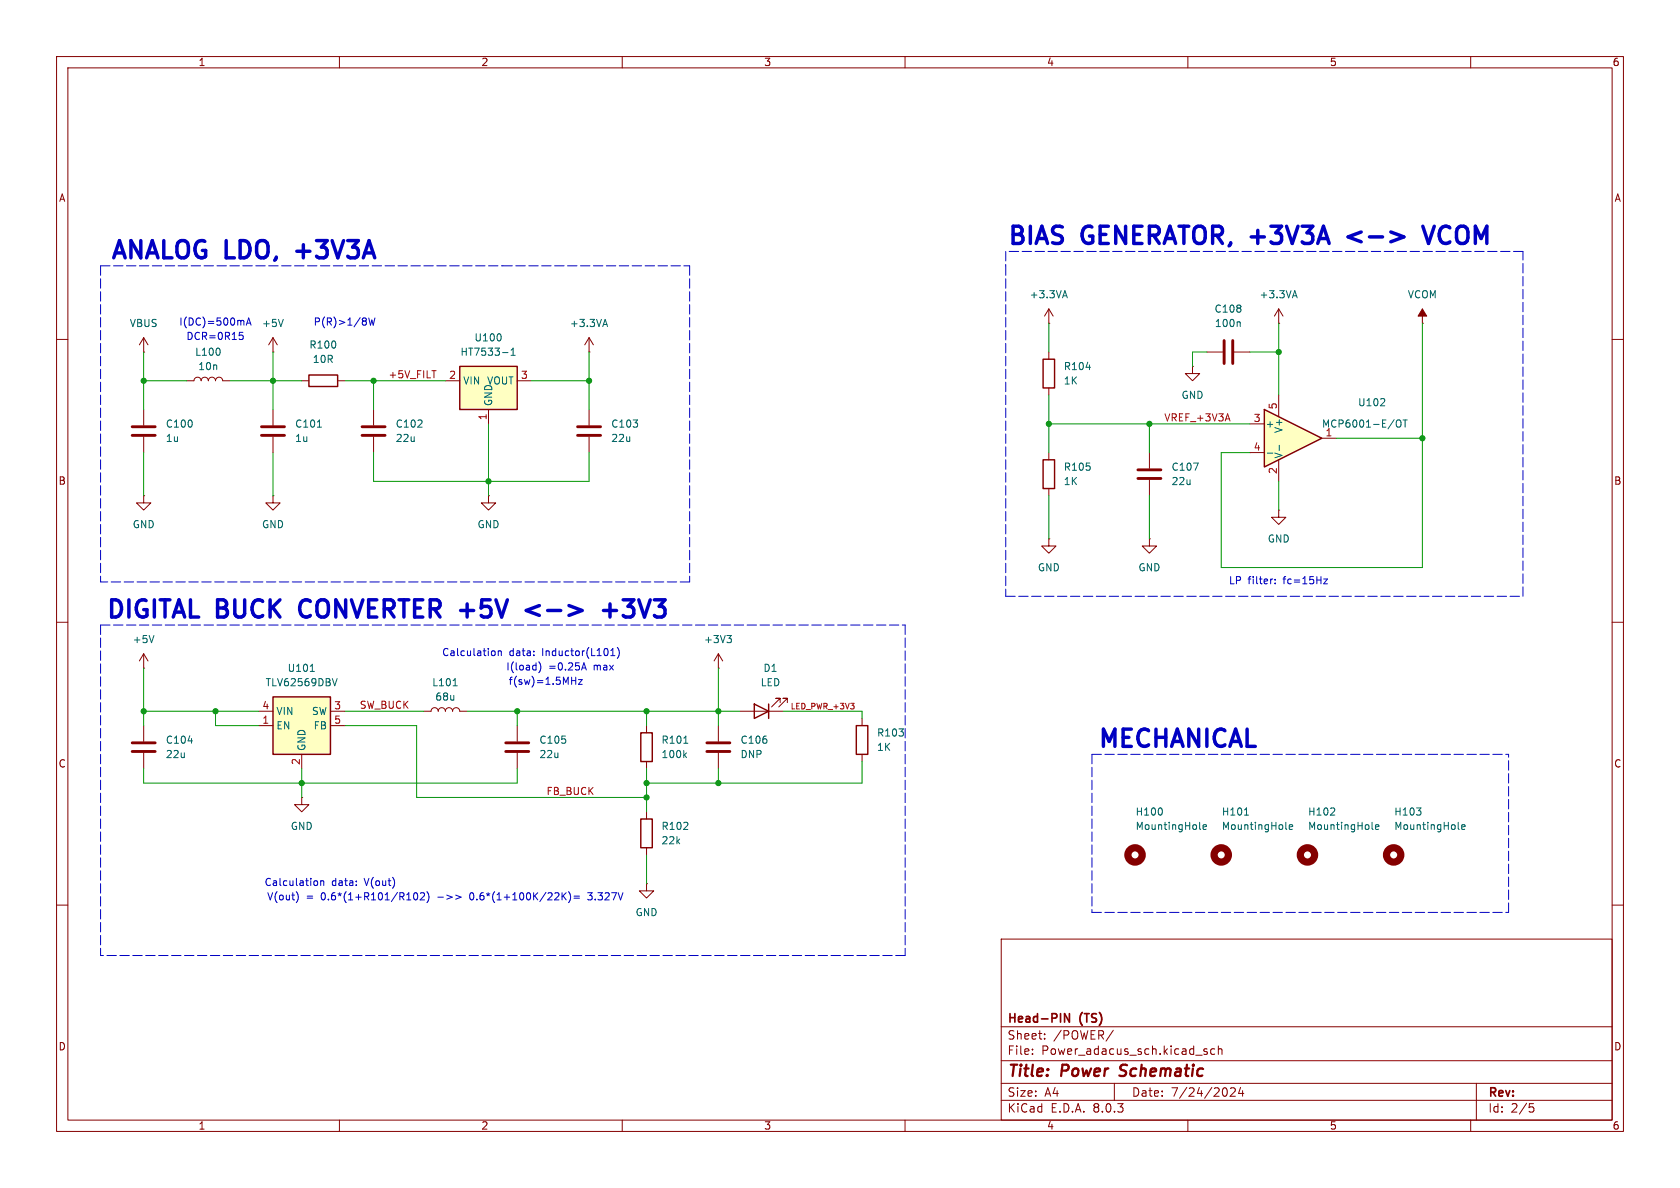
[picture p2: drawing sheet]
<svg xmlns="http://www.w3.org/2000/svg" width="297mm" height="210mm" viewBox="0 0 297 210" stroke-linecap="round" stroke-linejoin="round" font-family="sans-serif">
<g fill="none" stroke="#840000" stroke-width=".18">
<path d="M10 10h277v190h-277zM12 12h273v186h-273zM60 10v2M110 10v2M160 10v2M210 10v2M260 10v2M10 60h2M285 60h2M10 110h2M285 110h2M10 160h2"/>
<path d="M285 160h2M177 166h108v32h-108zM60 198v2M110 198v2M160 198v2M177 194.5h108M177 191.5h108M177 187.5h108M177 181.5h108M182.5 186.3v.1M182.5 185.5v.1M184.7 183.6v.1"/>
<path d="M184.7 182.8v.1M196.8 182.1l-1.3 2M197 191.5v3M210 198v2M213.4 185.5l-.4-.1-.2 .2 .1 .2 .5 .2v.3h-.6M214.7 185.5l-.4-.1-.3 .3v.4l.2 .2h.5M215.4 185.5l.2-.1 .4 .1v.9M215.4 184.9v1.5M217.5 192.4l.6-.1 .2 .1 .1 .3-.9 1.1h.9M219.3 192.2l-.3 1.1h.9M219.7 192.8v1M260 198v2"/>
<path d="M261 191.5v6.5M270.4 195.1h.7M270.5 195.7h.4l.3 .3-.2 .5-.5 .1"/>
</g>
<path d="M197.9 190.1l.3 .1M198.2 188.4l-.1 .4v.2" fill="none" stroke="#840000" stroke-width=".4"/>
<path d="M189.1 179.2v1.5l-.9-1.5v1.5" fill="none" stroke="#840000" stroke-width=".3"/>
<path d="M223.5 72.4l10.2 5.1-10.2 5.1z" fill="#ffffc2"/>
<path d="M54.6 66.3h5.1v2h-5.1zM223.5 72.4l10.2 5.1-10.2 5.1zM184.4 81.3h2v5.1h-2zM113.3 129.5h2v5.1h-2zM133.3 124.5l2.6 1.2-2.6 1.3zM135.9 124.5v2.5M151.4 128.3h2v5.1h-2zM113.3 144.8h2v5.1h-2z" fill="none" stroke="#840000" stroke-width=".25"/>
<g fill="none" stroke="#840000" stroke-width=".18">
<path d="M48.3 59.7l-.8 1.3M48.3 59.7v2.5M48.3 59.7l.7 1.3M104.1 59.7v2.5M104.1 59.7l-.7 1.3M104.1 59.7l.8 1.3M226.1 57.2h.1M226.1 54.6v2.6M226.1 54.6l-.8 1.3M226.1 54.6l.7 1.3M251.5 57.2h.1M251.5 54.6v2.6"/>
<path d="M48.3 62.2h.1M53.3 67.3h1.3M59.7 67.3h1.3M104.1 62.2h.1M104.1 72.4v2.8M104.1 77.2v2.8M210.8 64.8v1.2h1.3l-1.3 1.3-1.3-1.3h1.3M210.8 64.8h.1M213.4 62.2h2.8M218.2 62.2h2.8M221 74.9h2.5M226.1 69.9v3.8"/>
<path d="M233.7 77.5h2.5M48.3 87.6v1.3h1.2l-1.2 1.3-1.3-1.3h1.3M48.3 87.6h.1M86.4 87.6v1.3h1.2l-1.2 1.3-1.3-1.3h1.3M86.4 87.6h.1M185.4 95.3v1.2h1.3l-1.3 1.3-1.3-1.3h1.3M185.4 95.3h.1M185.4 80v1.3M185.4 86.4v1.2M203.2 95.3v1.2h1.3l-1.3 1.3-1.3-1.3h1.3M203.2 95.3h.1M203.2 80v2.8"/>
<path d="M203.2 84.8v2.8M221 80h2.5M226.1 90.2v1.2h1.2l-1.2 1.3-1.3-1.3h1.3M226.1 90.2h.1M226.1 81.3v3.8M25.4 128.3v2.8M25.4 133.1v2.8M114.3 128.3v1.2M114.3 134.6v1.3M127 128.3v2.8M127 133.1v2.8M130.8 125.7h7.6"/>
<path d="M137.9 124.2v-.8h-.7h.7l-1.5 1.6M139.2 124.2v-.8h-.8h.8l-1.5 1.6M152.4 127v1.3M152.4 133.4v1.2M114.3 143.5v1.3M114.3 149.9v1.2"/>
</g>
<g fill="none" stroke="#006464" stroke-width=".18">
<path d="M50.1 56.5l-.4 1.2M106.7 57.4h.6M107 56.5l.4 1.2M219.1 56.9l.2 .2v.6M228.6 52.3h.6M228.9 51.4l.4 1.2M226.2 78.7v1M244 71.7h.8M244.7 70.6v.4M246.9 74.4l.2-.2a.43 .43 0 0 1 .6 .5v.4a.42 .42 0 0 1-.4 .4 .42 .42 0 0 1-.5-.4zM248 74.2h.8M248.4 74.2v1.3"/>
<path d="M211 81.9h.8l-.5 1.2M224 80.1h1M33.3 131h.7M120.9 131.4h.7M121 133.4l.4 .5M121.4 133.1l-.5 .5M235.2 144.1h.8M235.9 142.9v.5M242.6 146.4l.1 .2M243.2 146.2l.6-.1-.1-.3h-.4l-.1 .2v.6h.5M250.4 142.8h.8l-.4 .5M251.1 143.4v.6"/>
<path d="M257.8 146.4l.2 .2M258.4 146.2l.6-.1-.1-.3h-.3l-.2 .2 .1 .6h.4"/>
</g>
<path d="M251.5 54.6l.7 1.3h-1.5z" fill="#840000" stroke="#840000" stroke-width=".18"/>
<path d="M102.1 77h4.1M102.1 75.4h4.1M216.4 60.2v4.1M217.9 60.2v4.1M201.2 84.6h4M201.2 83.1h4M23.4 132.8h4M23.4 131.3h4M125 132.8h4M125 131.3h4" fill="none" stroke="#840000" stroke-width=".51"/>
<g fill="none" stroke="#840000" stroke-width="1.3">
<circle cx="231.1" cy="151.1" r="1.27"/>
<circle cx="246.4" cy="151.1" r="1.27"/>
</g>
<path d="M81.3 64.8h10.1v7.6h-10.1z" fill="#ffffc2"/>
<path d="M81.3 64.8h10.1v7.6h-10.1zM184.4 63.5h2v5.1h-2z" fill="none" stroke="#840000" stroke-width=".25"/>
<g fill="none" stroke="#840000" stroke-width=".18">
<path d="M25.4 59.7v2.5M25.4 59.7l-.8 1.3M25.4 59.7l.8 1.3M185.4 57.2h.1M185.4 54.6v2.6M185.4 54.6l-.7 1.3M185.4 54.6l.8 1.3M25.4 62.2h.1M25.4 72.4v2.8M25.4 77.2v2.8M33 67.3h1.3a.64 .64 0 0 1 .6-.6 .64 .64 0 0 1 .7 .6 .64 .64 0 0 1 .6-.6 .64 .64 0 0 1 .6 .6 .64 .64 0 0 1 .7-.6 .64 .64 0 0 1 .6 .6 .64 .64 0 0 1 .6-.6 .64 .64 0 0 1 .7 .6h1.2M48.3 72.4v2.8"/>
<path d="M48.3 77.2v2.8M66 72.4v2.8M66 77.2v2.8M78.7 67.3h2.6M86.4 72.4v2.5M91.4 67.3h2.6M185.4 62.2v1.3M185.4 68.6v1.3M25.4 87.6v1.3h1.3l-1.3 1.3-1.3-1.3h1.3M25.4 87.6h.1M25.4 118.1h.1M25.4 115.6v2.5"/>
<path d="M25.4 115.6l-.8 1.2M25.4 115.6l.8 1.2M74.9 125.7h1.3a.64 .64 0 0 1 .6-.6 .64 .64 0 0 1 .7 .6 .64 .64 0 0 1 .6-.6 .64 .64 0 0 1 .6 .6 .64 .64 0 0 1 .7-.6 .64 .64 0 0 1 .6 .6 .64 .64 0 0 1 .6-.6 .64 .64 0 0 1 .7 .6h1.2"/>
</g>
<g fill="none" stroke="#006464" stroke-width=".18">
<path d="M88.5 59.2v.8M188 52.3h.6M188.3 51.4l.4 1.2M38.9 61.8v.8M56.1 75.5h.7M88.8 62.3h1M90.4 62.8h.7M90.4 61.9l.3-.4v1.3M192 64.9h.8M27.2 112.3l-.4 1.3M80.1 121.2h.7M205.4 143.1v.7"/>
<path d="M212.1 146.4l.2 .2M212.7 146.2l.6-.1-.1-.3h-.3l-.2 .2v.6h.5"/>
</g>
<path d="M23.4 77h4M23.4 75.4h4M46.2 77h4.1M46.2 75.4h4.1M64 77h4.1M64 75.4h4.1" fill="none" stroke="#840000" stroke-width=".51"/>
<circle cx="200.7" cy="151.1" r="1.27" fill="none" stroke="#840000" stroke-width="1.3"/>
<path d="M48.3 123.2h10.1v10.2h-10.1z" fill="#ffffc2"/>
<path d="M48.3 123.2h10.1v10.2h-10.1z" fill="none" stroke="#840000" stroke-width=".25"/>
<g fill="none" stroke="#840000" stroke-width=".18">
<path d="M127 118.1h.1M127 115.6l-.8 1.2M127 115.6v2.5M127 115.6l.8 1.2M45.7 128.3h2.6M45.7 125.7h2.6M53.3 133.4v2.5M58.4 128.3h2.6M58.4 125.7h2.6M91.4 128.3v2.8M91.4 133.1v2.8M53.3 141v1.2h1.3l-1.3 1.3-1.2-1.3h1.2"/>
<path d="M53.3 141h.1M114.3 156.2v1.3h1.3l-1.3 1.3-1.3-1.3h1.3M114.3 156.2h.1"/>
</g>
<path d="M54.9 118.7h.7M59.6 120l-.4 1.2M128.5 112.3h.8l-.4 .5M129.1 112.8l.2 .3v.3l-.2 .2M220 144.1h.7M227.3 146.4l.2 .2M227.9 146.2l.6-.1v-.3h-.4l-.2 .2 .1 .6h.5" fill="none" stroke="#006464" stroke-width=".18"/>
<circle cx="215.9" cy="151.1" r="1.27" fill="none" stroke="#840000" stroke-width="1.3"/>
<path d="M89.4 132.8h4.1M89.4 131.3h4.1" fill="none" stroke="#840000" stroke-width=".51"/>
<path d="M217 73.1l.5 1.3" fill="none" stroke="#f00" stroke-width=".18"/>
<path d="M150.4 124.3h.6l-.3 .4M150.9 124.8l.1 .1-.1 .4" fill="none" stroke="#fd0000" stroke-width=".18"/>
<path d="M76.4 65.5h.7" fill="none" stroke="#d30000" stroke-width=".18"/>
<g fill="none" stroke="#0000c2" stroke-width=".18">
<path d="M42.3 58.7h.6M42.5 59.2h.3l.2 .3-.1 .4-.4 .1M42.9 56.6l.2 .2v.7M43.5 57.5l.5-1.3 .4 1.3M43.7 57.1h.6M64.7 56.3v.3M64.7 56.9v.5M65.2 56.2l.3 1.3 .2-.9 .3 .9 .3-1.3M87.3 115.1l.2 .2v.4l-.2 .2M88.1 115.2l.2-.1h.3v.8M88.1 115.1v.8M94.4 115.8v.1"/>
<path d="M94.4 115.1v.1M95.2 117a1.46 1.46 0 0 1 0 1.9M101.8 119.7v1.3M102.9 118.1h.6M103.2 117.2l.5 1.2M108 115.9h.7M108 115l.3-.4v1.3M109.1 114.4a1.46 1.46 0 0 1 0 2M224.9 102.4h.1M225.4 103.1v.1M225.4 102.4v.1M234 102.4h.7l-.7 .8h.7"/>
<path d="M101.1 120.3h.7M102.3 120.1h.6l-.6 .9h.6M52.4 157.7a1.49 1.49 0 0 1 0 1.8M55.9 155.7l.3 .2v.4l-.3 .2M56.7 155.8l.2-.1 .3 .1v.7M56.7 155.7v.8M63 156.4v.1M63 155.8v.1M73.3 157.9l.1-.1a.68 .68 0 0 1 .5 .6 .68 .68 0 0 1-.5 .7 .84 .84 0 0 1-.1-1.2zM74.3 157.9l.5-.1 .3 .4-.8 .9h.8M75.5 157.6a1.46 1.46 0 0 1 0 2M80.6 158.2l.9 .4-.9 .4"/>
<path d="M99.4 157.8v1.3M99.5 158.4l.6 .7M100.1 157.8l-.7 .7M100.5 157.6a1.46 1.46 0 0 1 0 2M101.5 158.4h.9M101.5 158.8h.9M103.9 157.8h.8M103.9 159l.2 .1"/>
</g>
<path d="M251.5 40l1 3 1.1-3M240.6 41l-2.3 .9 2.3 .8M95.4 107l-2.4 .9 2.4 .9M106.7 107.9h2.3M107.8 106.8v2.3" fill="none" stroke="#0000c2" stroke-width=".61"/>
<g fill="none" stroke="#0000c2" stroke-width=".18" stroke-dasharray="1.7 .6">
<path d="M17.8 47v55.9M17.8 47h71.1M88.9 47h33M121.9 47v55.9M177.8 44.5v2.5M177.8 47v58.4M269.2 44.5h-91.4M17.8 110.5v58.4M17.8 110.5h142.2M121.9 102.9h-104.1M160 110.5v58.4M177.8 105.4h91.4"/>
<path d="M269.2 105.4v-60.9M193 133.4h73.7M193 133.4v27.9M160 168.9h-142.2M193 161.3h73.7M266.7 161.3v-27.9"/>
</g>
<g fill="none" stroke="#009600" stroke-width=".18">
<path d="M185.4 57.2v5M226.1 57.2v12.7M251.5 57.2v43.1h-35.6v-20.3h5.1M25.4 62.2v10.2M25.4 67.3h7.6M40.6 67.3h12.7M48.3 62.2v10.2M61 67.3h17.7M66 67.3v5.1M86.4 74.9v12.7M94 67.3h10.1M104.1 62.2v10.2"/>
<path d="M185.4 69.9v10.1M185.4 74.9h35.6M203.2 74.9v5.1M213.4 62.2h-2.6v2.6M221 62.2h5.1M236.2 77.5h15.3M25.4 80v7.6M48.3 80v7.6M66 80v5.1h38.1v-5.1M185.4 87.6v7.7M203.2 87.6v7.7M226.1 85.1v5.1"/>
<path d="M25.4 118.1v10.2M127 118.1v10.2M25.4 135.9v2.5h66v-2.5M25.4 125.7h20.3M38.1 125.7v2.6h7.6M53.3 135.9v5.1M61 125.7h13.9M61 128.3h12.7v12.7h40.6M82.5 125.7h48.3M91.4 125.7v2.6M114.3 125.7v2.6M114.3 135.9v7.6"/>
<path d="M127 135.9v2.5M138.4 125.7h14v1.3M152.4 134.6v3.8h-38.1M114.3 151.1v5.1"/>
</g>
<g fill="#009600" stroke="#009600" stroke-width=".18">
<circle cx="91.4" cy="125.7" r=".46"/>
<circle cx="114.3" cy="125.7" r=".46"/>
<circle cx="114.3" cy="138.4" r=".46"/>
<circle cx="114.3" cy="141" r=".46"/>
<circle cx="127" cy="138.4" r=".46"/>
<circle cx="127" cy="125.7" r=".46"/>
<circle cx="226.1" cy="62.2" r=".46"/>
<circle cx="251.5" cy="77.5" r=".46"/>
<circle cx="66" cy="67.3" r=".46"/>
<circle cx="48.3" cy="67.3" r=".46"/>
<circle cx="104.1" cy="67.3" r=".46"/>
<circle cx="86.4" cy="85.1" r=".46"/>
<circle cx="25.4" cy="67.3" r=".46"/>
<circle cx="53.3" cy="138.4" r=".46"/>
<circle cx="38.1" cy="125.7" r=".46"/>
<circle cx="25.4" cy="125.7" r=".46"/>
<circle cx="185.4" cy="74.9" r=".46"/>
<circle cx="203.2" cy="74.9" r=".46"/>
</g>
<g font-size="4.2" fill="#0000c2">
<text x="19.2" y="46.6">ANALOG LDO,</text>
<text x="53.6" y="46.6">+3V3A</text>
<text x="177.8" y="44.1">BIAS</text>
<text x="191.3" y="44.1">GENERATOR, +3V3A</text>
<text x="240.6" y="44.1">&lt;-&gt;</text>
<text x="255.5" y="44.1">VCOM</text>
<text x="18.4" y="110.1">DIGITAL BUCK</text>
<text x="54.2" y="110.1">CONVERTER +5V</text>
<text x="96.6" y="110.1">&lt;-&gt;</text>
<text x="111.4" y="110.1">+3V3</text>
<text x="193.7" y="133">MECHANICAL</text>
</g>
<g font-size="2.8" fill="#840000">
<text x="178" y="190.9">Title:</text>
<text x="187.7" y="190.9">Power</text>
<text x="198.8" y="190.9">Schematic</text>
</g>
<g font-size="2.1" fill="#840000">
<text x="178" y="184">Sheet:</text>
<text x="178" y="181.2">Head-PIN</text>
<text x="186.2" y="184">/POWER/</text>
<text x="191" y="181.2">(TS)</text>
<text x="178" y="186.7">File:</text>
<text x="184.1" y="186.7">Power_adacus_sch.kicad_sch</text>
<text x="178" y="196.9">KiCad</text>
<text x="178" y="194.1">Size:</text>
<text x="184.7" y="194.1">A4</text>
<text x="185.7" y="196.9">E.D.A.</text>
<text x="193.3" y="196.9">8.0.3</text>
<text x="200" y="194.1">Date:</text>
<text x="207" y="194.1">7/24/2024</text>
<text x="263" y="194.3">Rev:</text>
<text x="263" y="196.9">Id:</text>
<text x="267.1" y="196.9">2/5</text>
</g>
<g font-size="1.8" fill="#840000">
<text x="35" y="11.9">1</text>
<text x="85" y="11.9">2</text>
<text x="135" y="11.9">3</text>
<text x="185" y="11.9">4</text>
<text x="235" y="11.9">5</text>
<text x="285" y="11.9">6</text>
<text x="10.3" y="35.9">A</text>
<text x="285.3" y="35.9">A</text>
<text x="10.3" y="85.9">B</text>
<text x="285.3" y="85.9">B</text>
<text x="10.3" y="135.9">C</text>
<text x="285.3" y="135.9">C</text>
<text x="10.3" y="185.9">D</text>
<text x="285.3" y="185.9">D</text>
<text x="35" y="199.9">1</text>
<text x="85" y="199.9">2</text>
<text x="135" y="199.9">3</text>
<text x="185" y="199.9">4</text>
<text x="235" y="199.9">5</text>
<text x="285" y="199.9">6</text>
</g>
<g font-size="1.8" fill="#006464">
<text x="181.9" y="52.9">+3.3VA</text>
<text x="222.6" y="52.9">+3.3VA</text>
<text x="248.8" y="52.9">VCOM</text>
<text x="22.8" y="58">VBUS</text>
<text x="46.2" y="58">+5V</text>
<text x="100.7" y="58">+3.3VA</text>
<text x="214.6" y="55.5">C108</text>
<text x="214.7" y="58">100n</text>
<text x="34.4" y="63.1">L100</text>
<text x="34.9" y="65.6">10n</text>
<text x="54.6" y="61.8">R100</text>
<text x="55.2" y="64.4">10R</text>
<text x="81.3" y="63.1">HT7533-1</text>
<text x="83.8" y="60.6">U100</text>
<text x="188" y="65.6">R104</text>
<text x="81.8" y="68.2">VIN</text>
<text x="86" y="68.2">VOUT</text>
<text x="87.2" y="71.9" transform="rotate(-90 87.2 71.9)">GND</text>
<text x="188" y="68.2">1K</text>
<text x="208.8" y="70.7">GND</text>
<text x="29.2" y="75.8">C100</text>
<text x="52.1" y="75.8">C101</text>
<text x="69.9" y="75.8">C102</text>
<text x="108" y="75.8">C103</text>
<text x="223.6" y="75.8">+</text>
<text x="226.9" y="76.7" transform="rotate(-90 226.9 76.7)">V+</text>
<text x="233.6" y="75.8">MCP6001-E/OT</text>
<text x="240" y="72">U102</text>
<text x="29.2" y="78.3">1u</text>
<text x="52.1" y="78.3">1u</text>
<text x="69.9" y="78.3">22u</text>
<text x="108" y="78.3">22u</text>
<text x="188" y="83.4">R105</text>
<text x="207" y="83.4">C107</text>
<text x="226.9" y="81.2" transform="rotate(-90 226.9 81.2)">V-</text>
<text x="188" y="86">1K</text>
<text x="207" y="86">22u</text>
<text x="23.4" y="93.6">GND</text>
<text x="46.2" y="93.6">GND</text>
<text x="84.3" y="93.6">GND</text>
<text x="183.4" y="101.2">GND</text>
<text x="201.2" y="101.2">GND</text>
<text x="224" y="96.1">GND</text>
<text x="23.4" y="113.9">+5V</text>
<text x="124.4" y="113.9">+3V3</text>
<text x="50.8" y="119">U101</text>
<text x="134.9" y="119">D1</text>
<text x="46.9" y="121.5">TLV62569DBV</text>
<text x="76.3" y="121.5">L101</text>
<text x="76.9" y="124.1">68u</text>
<text x="134.4" y="121.5">LED</text>
<text x="29.2" y="131.7">C104</text>
<text x="48.8" y="129.1">EN</text>
<text x="48.8" y="126.6">VIN</text>
<text x="55" y="126.6">SW</text>
<text x="55.4" y="129.1">FB</text>
<text x="95.3" y="131.7">C105</text>
<text x="116.8" y="131.7">R101</text>
<text x="130.8" y="131.7">C106</text>
<text x="154.9" y="130.4">R103</text>
<text x="29.2" y="134.2">22u</text>
<text x="54.2" y="132.8" transform="rotate(-90 54.2 132.8)">GND</text>
<text x="95.3" y="134.2">22u</text>
<text x="116.8" y="134.2">100k</text>
<text x="130.8" y="134.2">DNP</text>
<text x="154.9" y="132.9">1K</text>
<text x="51.3" y="146.9">GND</text>
<text x="116.8" y="146.9">R102</text>
<text x="116.8" y="149.5">22k</text>
<text x="200.7" y="144.4">H100</text>
<text x="200.7" y="146.9">MountingHole</text>
<text x="215.9" y="144.4">H101</text>
<text x="215.9" y="146.9">MountingHole</text>
<text x="231.1" y="144.4">H102</text>
<text x="231.1" y="146.9">MountingHole</text>
<text x="246.4" y="144.4">H103</text>
<text x="246.4" y="146.9">MountingHole</text>
<text x="112.3" y="162.2">GND</text>
</g>
<g font-size="1.8" fill="#0000c2">
<text x="31.6" y="57.8">I(DC)=500mA</text>
<text x="55.4" y="57.8">P(R)&gt;1/8W</text>
<text x="32.9" y="60.3">DCR=0R15</text>
<text x="217.2" y="103.5">LP</text>
<text x="220.6" y="103.5">filter:</text>
<text x="227" y="103.5">fc=15Hz</text>
<text x="78.1" y="116.2">Calculation</text>
<text x="89.4" y="118.7">I(load)</text>
<text x="90" y="116.2">data:</text>
<text x="95.9" y="116.2">Inductor(L101)</text>
<text x="97" y="118.7">=0.25A</text>
<text x="105" y="118.7">max</text>
<text x="89.8" y="121.3">f(sw)=1.5MHz</text>
<text x="46.7" y="156.8">Calculation</text>
<text x="47.1" y="159.4">V(out)</text>
<text x="54.1" y="159.4">=</text>
<text x="56.9" y="159.4">0.6*(1+R101/R102)</text>
<text x="58.6" y="156.8">data:</text>
<text x="64.6" y="156.8">V(out)</text>
<text x="77.6" y="159.4">-&gt;&gt;</text>
<text x="83.5" y="159.4">0.6*(1+100K/22K)=</text>
<text x="104.6" y="159.4">3.327V</text>
</g>
<g font-size="1.8" fill="#d30000">
<text x="68.6" y="67">+5V_FILT</text>
<text x="96.5" y="140.6">FB_BUCK</text>
</g>
<g font-size="1.8" fill="#a90000">
<text x="79.3" y="67.1">2</text>
<text x="92" y="67.1">3</text>
<text x="86.1" y="74.4" transform="rotate(-90 86.1 74.4)">1</text>
<text x="221.5" y="74.7">3</text>
<text x="225.8" y="72.5" transform="rotate(-90 225.8 72.5)">5</text>
<text x="234.2" y="77.2">1</text>
<text x="221.5" y="79.8">4</text>
<text x="225.8" y="83.9" transform="rotate(-90 225.8 83.9)">2</text>
<text x="46.3" y="125.5">4</text>
<text x="59" y="125.5">3</text>
<text x="46.3" y="128">1</text>
<text x="59" y="128">5</text>
<text x="53.1" y="135.3" transform="rotate(-90 53.1 135.3)">2</text>
</g>
<g font-size="1.8" fill="#f00">
<text x="205.7" y="74.6">VREF_+3V3A</text>
<text x="63.5" y="125.4">SW_BUCK</text>
</g>
<text font-size="1.4" fill="#fd0000" x="139.7" y="125.5">LED_PWR_+3V3</text>
</svg>
